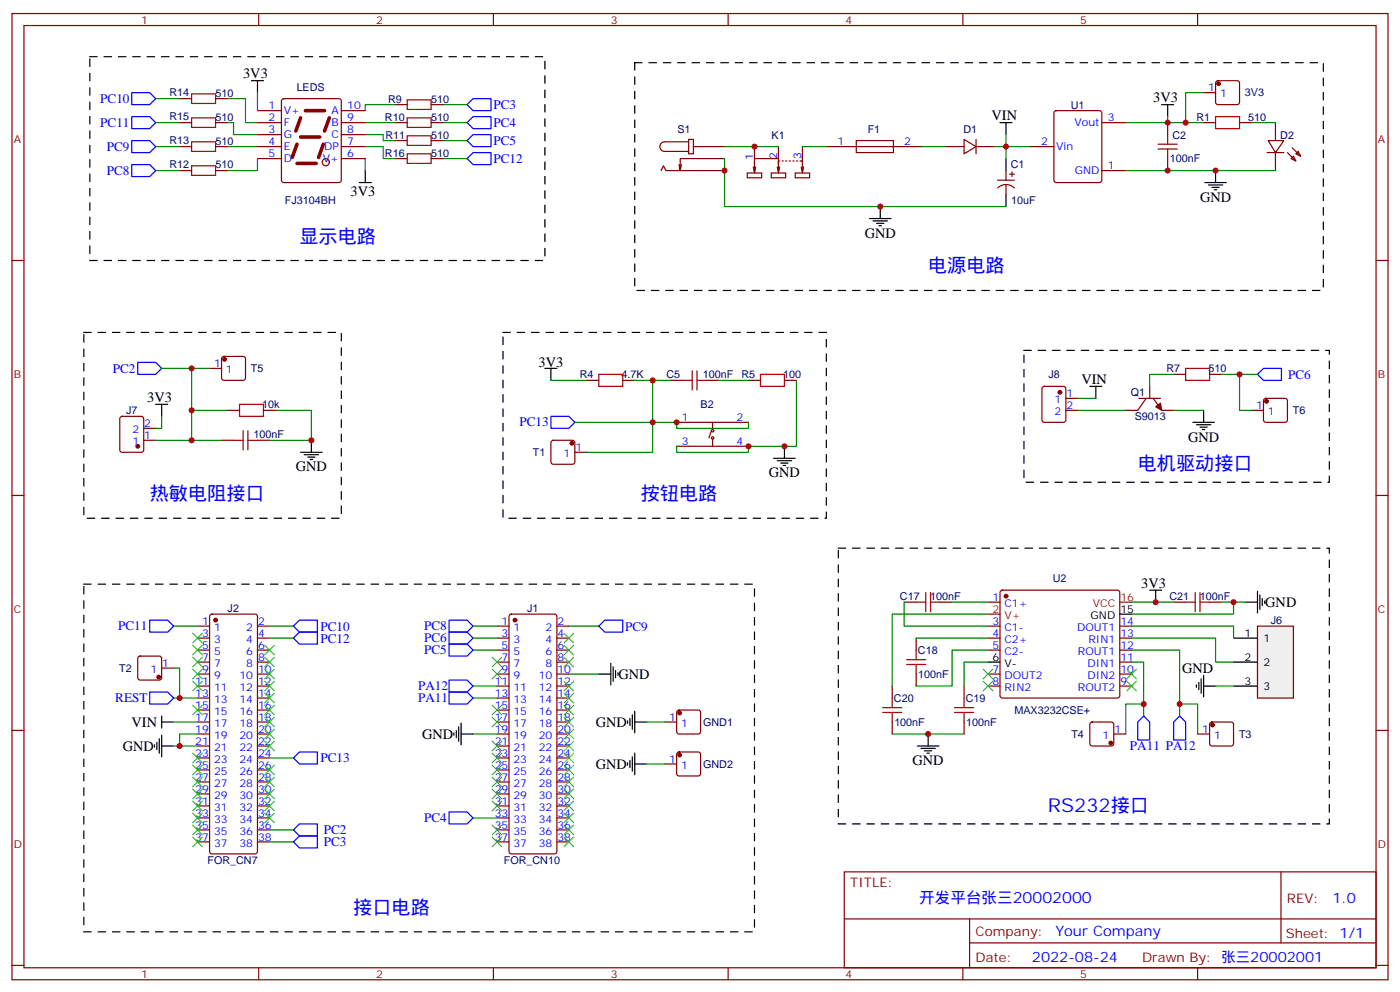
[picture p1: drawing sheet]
<svg xmlns="http://www.w3.org/2000/svg" width="412mm" height="292mm" viewBox="0 0 412 292" stroke-linecap="round" stroke-linejoin="round" font-family="sans-serif">
<g fill="none" stroke="#870000" stroke-width=".35">
<path d="M3.5 4h405.4v284.3h-405.4zM7.1 7.5h398.2v277.3h-398.2zM76.2 4v3.5M145.3 4v3.5M214.5 4v3.5M283.6 4v3.5M352.8 4v3.5M83.1 29.2l.5-.2h16.2l.5 .2 .2 .5v23.3l-.2 .5-.5 .2h-16.2l-.5-.2-.2-.5v-23.3zM3.5 76.7h3.6M405.3 76.7h3.6M3.5 145.8h3.6M405.3 145.8h3.6"/>
<path d="M3.5 214.9h3.6M405.3 214.9h3.6M248.7 256.6h156.6v28.2h-156.6zM377.3 256.6v20.9M248.7 270.4h156.5M285.6 277.5h119.6M285.6 270.4v14.1M3.5 284.1h3.6M76.2 284.8v3.5M145.3 284.8v3.5M214.5 284.8v3.5M283.6 284.8v3.5"/>
<path d="M352.8 284.8v3.5M405.3 284.1h3.6"/>
</g>
<circle cx="96" cy="47.7" r="1.06" fill="#f0f0f0" stroke="#870000" stroke-width=".35"/>
<path d="M88.5 34.7l-1.4 3.9M90 32.6h5.6M97 34.7l-1.4 3.9M87.5 48.1h5.6M87.5 42.4l-1.4 3.9M88.5 40.3h5.7M95.2 42.4l-1.4 3.9" fill="none" stroke="#870000" stroke-width="1.1"/>
<g fill="none" stroke="#870000" stroke-width=".35">
<path d="M52.9 36.1h3.5M52.9 29h3.5M63.5 36.1h3.5M63.5 29h3.5M75.8 32.6h7.1M75.8 36.1h7.1M75.8 39.6h7.1M100.5 32.6h7.1M100.5 36.1h7.1M100.5 39.6h7.1M116.4 36.1h3.5M116.4 30.8h3.5"/>
<path d="M127 36.1h3.5M127 30.8h3.5M52.9 43.1h3.5M52.9 50.2h3.5M63.5 43.1h3.5M63.5 50.2h3.5M75.8 43.1h7.1M75.8 46.7h7.1M100.5 43.1h7.1M100.5 46.7h7.1M116.4 46.7h3.5M116.4 41.4h3.5"/>
<path d="M127 46.7h3.5M127 41.4h3.5M266.3 177.2h3.6M276.9 177.2h3.6M291 177.2h3.6M294.8 173.9l.5-.2h33.8l.5 .2 .2 .5v30.3l-.2 .5-.5 .2h-33.8l-.5-.2-.2-.5v-30.3zM345.7 177.2h3.5M356.3 177.2h3.5M269.9 187.8v3.5M269.9 198.4v3.5M291 184.3h3.6M291 187.8h3.6"/>
<path d="M291 191.3h3.6M291 198.4h3.6M329.8 184.3h3.6M329.8 187.8h3.6M329.8 191.3h3.6M329.8 198.4h3.6M329.8 194.8h3.6M262.8 201.9v3.5M262.8 212.5v3.5M284 201.9v3.5M284 212.5v3.5M291 201.9h3.6"/>
<path d="M329.8 201.9h3.6"/>
</g>
<g fill="none" stroke="#a10000" stroke-width=".35">
<path d="M56.4 27.6h7.1v2.8h-7.1zM56.4 34.7h7.1v2.8h-7.1zM119.9 29.4h7.1v2.8h-7.1zM119.9 34.7h7.1v2.8h-7.1zM119.9 40h7.1v2.8h-7.1zM56.4 41.7h7.1v2.9h-7.1zM56.4 48.8h7.1v2.8h-7.1zM119.9 45.3h7.1v2.8h-7.1zM269.9 177.2h2.8M272.7 174.4v5.6M274.1 177.2h2.8M274.1 174.4v5.6"/>
<path d="M349.2 177.2h2.9M352.1 174.4v5.6M353.5 177.2h2.8M353.5 174.4v5.6M267.1 194.1h5.6M267.1 195.5h5.6M269.9 191.3v2.8M269.9 195.5v2.9M260 208.2h5.6M260 209.7h5.6M262.8 205.4v2.8M262.8 209.7v2.8"/>
<path d="M281.2 208.2h5.6M281.2 209.7h5.6M284 205.4v2.8M284 209.7v2.8"/>
</g>
<g fill="none" stroke="#008700" stroke-width=".35">
<path d="M45.9 36.1h7M45.9 29h7M67 36.1h1.8v3.5h7M67 29h5.3v7.1h3.5M75.8 27.3v5.3M107.6 39.6h5.3v1.8h3.5M107.6 36.1h8.8M116.4 30.8h-8.8v1.8M130.5 36.1h7.1M130.5 30.8h7.1M45.9 43.1h7M45.9 50.2h7"/>
<path d="M67 43.1h8.8M75.8 46.7v3.5h-8.8M107.6 43.1h5.3v3.6h3.5M107.6 46.7v3.5M130.5 41.4h7.1M130.5 46.7h7.1M266.3 177.2v7.1h24.7M280.5 177.2h10.5M333.4 177.2h12.3M359.8 177.2h7.1M363.4 177.2v3.5h-30M269.9 187.8h21.1"/>
<path d="M291 191.3h-10.5v10.6h-10.6M291 194.8h-7v7.1M291 180.7h-28.2v21.2M262.8 216h21.2"/>
</g>
<g fill="none" stroke="#000" stroke-width=".35">
<path d="M74.1 23.7h3.5M75.8 23.7v3.6M105.8 53.7h3.6M107.6 50.2v3.5M338.7 173.7h3.5M340.4 173.7v3.5M366.9 177.2h3.5M370.4 174v6.4M371.1 175.1v4.2M371.8 176.1v2.2M372.5 176.8v.8M291 194.8h3.6"/>
<path d="M329.8 180.7h3.6M270.2 219.5h6.4M273.4 216v3.5M271.3 220.2h4.2M272.3 220.9h2.2M273 221.7h.8"/>
</g>
<path d="M38.8 27.3h5.3l1.8 1.7-1.8 1.8h-5.3zM38.8 34.3h5.3l1.8 1.8-1.8 1.8h-5.3zM137.6 36.1l1.7-1.8h5.3v3.6h-5.3zM139.3 29h5.3v3.6h-5.3l-1.7-1.8zM38.8 41.4h5.3l1.8 1.7-1.8 1.8h-5.3zM38.8 48.4h5.3l1.8 1.8-1.8 1.8h-5.3zM137.6 41.4l1.7-1.8h5.3v3.5h-5.3zM139.3 44.9h5.3v3.5h-5.3l-1.7-1.7z" fill="none" stroke="#00f" stroke-width=".35"/>
<path d="M26.5 16.7h134v60h-134z" fill="none" stroke="#000" stroke-width=".35" stroke-dasharray="2.1 2.1"/>
<circle cx="296.3" cy="175.4" r=".53" fill="#870000" stroke="#870000" stroke-width=".35"/>
<path d="M329.8 177.2h3.6M291 180.7h3.6" fill="none" stroke="#f00" stroke-width=".35"/>
<path d="M289.6 197l2.9 2.8M292.5 197l-2.9 2.8M289.6 200.5l2.9 2.8M292.5 200.5l-2.9 2.8" fill="none" stroke="#3c3" stroke-width=".35"/>
<path d="M370.4 184.3h10.6v21.1h-10.6z" fill="#f0f0f0" stroke="#870000" stroke-width=".35"/>
<g fill="none" stroke="#000" stroke-width=".35">
<path d="M294.6 36.1h3.5M296.3 36.1v3.5M342.2 30.8h3.5M344 30.8v3.5M296.3 46.7v3.5M296.3 57.3v3.5M354.9 53.7h6.3M356 54.4h4.2M357 55.1h2.1M357.7 55.8h.7M358.1 50.2v3.5M256.1 64.3h6.4"/>
<path d="M257.2 65h4.2M258.2 65.7h2.1M258.9 66.4h.7M259.3 60.8v3.5M45.9 119h3.5M47.6 119v3.5M160.5 108.4h3.5M162.3 108.4v3.5M321 113.7h3.6M322.8 113.7v3.5M88.5 133.1h6.4M89.6 133.8h4.2"/>
<path d="M90.7 134.5h2.1M91.4 135.2h.7M91.7 129.6v3.5M227.9 134.9h6.3M229 135.6h4.2M230 136.3h2.1M230.7 137h.7M231.1 131.3v3.6M351.4 124.3h6.3M352.4 125h4.3M353.5 125.7h2.1M354.2 126.4h.7"/>
<path d="M354.5 120.8v3.5M176.4 198.4h3.5M179.9 195.2v6.3M180.6 196.3v4.2M181.3 197.3v2.1M182 198v.7M353.8 199.8v4.2M354.5 198.7v6.4M363.4 187.8h7M363.4 194.8h7M45.5 219.2v.7M46.2 218.5v2.1"/>
<path d="M46.9 217.4v4.3M47.6 210.7v3.5M47.6 216.4v6.3M47.6 212.5h3.6M47.6 219.5h3.6M133.7 215.7v.7M134.4 214.9v2.2M135.1 213.9v4.2M135.8 216h3.5M135.8 212.8v6.4M184.9 212.1v.7M185.6 211.4v2.1"/>
<path d="M186.3 210.4v4.2M187 212.5h3.5M187 209.3v6.4M352.4 201.5v.7M353.1 200.8v2.2M354.5 201.9h3.6M363.4 201.9h7M184.9 224.5v.7M185.6 223.8v2.1M186.3 222.7v4.2M187 221.7v6.3M187 224.8h3.5"/>
</g>
<g fill="none" stroke="#008700" stroke-width=".35">
<path d="M296.3 39.6v7.1M331.6 36.1h22.9M344 34.3v1.8M354.5 27.3h-5.3v8.8M368.7 36.1h7M213.4 43.1h15.9M213.4 46.7v14.1h82.9M236.4 43.1h7M271.6 43.1h7.1M292.8 43.1h10.6M331.6 50.2h44.1M47.6 108.4h8.8"/>
<path d="M61.7 108.4h-5.3v12.4M162.3 111.9h10.6M187 111.9h10.6M192.3 111.9v12.4h7v1.7h21.2v-1.7M211.7 111.9h8.8M234.6 111.9v19.4h-14.1v1.8h-21.2v-1.8M317.5 117.2h5.3M345.7 110.2h-7v3.5M359.8 110.2h10.6M365.1 110.2v10.6h3.6M45.9 129.6h19.4M47.6 122.5v3.5h-1.7"/>
<path d="M67 120.8h-10.6v8.8M81.1 120.8h10.6v8.8h-12.3M169.3 124.3h23v8.8h-19.4M317.5 120.8h14.1M345.7 120.8h8.8M51.2 196.6h1.7v8.8M51.2 184.3h7M79.4 184.3h7M79.4 187.8h7M139.3 184.3h7.1M139.3 191.3h7.1M139.3 187.8h7.1"/>
<path d="M167.6 184.3h8.8M167.6 198.4h8.8M333.4 184.3h30v3.5M333.4 187.8h24.7v7h5.3M333.4 194.8h3.5v15.9M333.4 191.3h14.1v15.9h5.3v8.8M51.2 205.4h7M51.2 212.5h7M51.2 219.5h7M58.2 216h-5.3v3.5M139.3 201.9h7.1M139.3 205.4h7.1"/>
<path d="M139.3 216h7.1M190.5 212.5h5.3M336.9 207.2h-5.3v8.8M347.5 207.2v3.5M358.1 201.9h5.3M79.4 223.1h7M190.5 224.8h5.3M79.4 244.2h7M79.4 247.8h7M139.3 240.7h7.1"/>
</g>
<g fill="none" stroke="#00f" stroke-width=".35">
<path d="M40.6 106.6h5.3l1.7 1.8-1.7 1.8h-5.3zM370.4 110.2l1.8-1.8h5.3v3.5h-5.3zM162.3 122.5h5.3l1.7 1.8-1.7 1.7h-5.3zM44.1 182.5h5.3l1.8 1.8-1.8 1.7h-5.3zM88.2 182.5h5.3v3.5h-5.3l-1.8-1.7zM88.2 186h5.3v3.5h-5.3l-1.8-1.7zM132.3 182.5h5.3l1.7 1.8-1.7 1.7h-5.3zM132.3 186h5.3l1.7 1.8-1.7 1.7h-5.3zM132.3 189.5h5.3l1.7 1.8-1.7 1.8h-5.3zM178.2 182.5h5.2v3.5h-5.2l-1.8-1.7zM44.1 203.7h5.3l1.8 1.7-1.8 1.8h-5.3zM132.3 200.1h5.3l1.7 1.8-1.7 1.8h-5.3z"/>
<path d="M132.3 203.7h5.3l1.7 1.7-1.7 1.8h-5.3zM336.9 210.7l1.8 1.8v5.3h-3.6v-5.3zM347.5 210.7l1.7 1.8v5.3h-3.5v-5.3zM88.2 221.3h5.3v3.5h-5.3l-1.8-1.7zM132.3 238.9h5.3l1.7 1.8-1.7 1.8h-5.3zM86.4 244.2l1.8-1.7h5.3v3.5h-5.3zM88.2 246h5.3v3.5h-5.3l-1.8-1.7z"/>
</g>
<g fill="none" stroke="#870000" stroke-width=".35">
<path d="M310.7 32.8l.4-.2h12.7l.7 .4 .1 20-.5 .7h-13l-.6-.4-.1-20zM324.6 36.1h7M344 36.1v3.5M354.5 36.1h3.6M354.5 27.3h3.6M358.3 23.9l.5-.2h5.6l.5 .2 .2 .5v5.7l-.2 .5-.5 .2h-5.6l-.5-.2-.2-.5v-5.7zM365.1 36.1h3.6M375.7 36.1v5.3M194.7 50.2l.7-1.4 .7 1.4h17.3M200.7 48.4l-.3 1.8M202.8 41h1.5v4.3h-1.5zM202.8 41.7h-7a1.41 1.41 0 0 0-1.4 1.4 1.41 1.41 0 0 0 1.4 1.5h7"/>
<path d="M204.3 43.1h9.1M213.4 46.7h-13v3.5l-.4-1.8M220.1 50.9h4.3v1.4h-4.3zM221.9 49.1l.3 1.8M222.2 43.1v3.6M222.6 49.1l-.4 1.8M227.2 50.9h4.2v1.4h-4.2zM229 49.1l.3 1.8 .4-1.8M229.3 46.7h-7.1v4.2M229.3 43.1v5.3M229.7 47.4h-.4v2.8M230.4 47.4h.3"/>
<path d="M231.4 47.4h.4M232.5 47.4h.3M233.5 47.4h.4M234.2 50.9h4.3v1.4h-4.3zM234.6 47.4h.3M235.7 47.4h.7v2.8M236 49.1l.4 1.8 .3-1.8M236.4 43.1v4.5M243.4 43.1h28.2M252.2 41.4h11v3.5h-11zM278.7 43.1h5.3M284 41l3.5 2.1-3.5 2.2z"/>
<path d="M287.5 43.1h5.3M287.5 41v4.3M293.9 53h4.9M293.9 55.3a3.5 3.5 0 0 1 4.9 0M296.3 50.2v2.8M296.3 54.4v2.9M297.4 51.3h1.4M298.1 50.6v1.4M303.4 43.1h7M324.6 50.2h7M344 46.7v3.5M373.2 44.9h5"/>
<path d="M373.6 41.4h4.6l-2.5 3.5zM375.7 44.9v5.3M379.2 44.9l2.5 2.5M380.6 43.5l2.5 2.5M381 46l.7 1.4-1.4-.7zM381.7 45.3l.7-.7 .7 1.4zM61.7 108.4h3.6M65.5 105.1l.5-.2h5.6l.5 .2 .2 .5v5.6l-.2 .5-.5 .2h-5.6l-.5-.2-.2-.5v-5.6zM172.9 111.9h3.5M183.4 111.9h3.6M197.6 111.9h3.5M208.1 111.9h3.6"/>
<path d="M220.5 111.9h3.5M231.1 111.9h3.5M307.2 113.9l.4-.2h5.7l.6 .4 .1 9.5-.5 .6-5.9 .1-.6-.5-.1-9.4zM314 117.2h3.5M335.5 117.2h6.3M337.6 117.2l-2.5 3.6h-3.5M338.7 113.7v3.5M339.7 117.2l2.5 3.6h3.5M345.7 110.2h3.5M356.3 110.2h3.5M372.4 117.4l.5-.2h5.6l.5 .2 .2 .5v5.7l-.2 .5-.5 .2h-5.6l-.5-.3-.2-.4v-5.7zM35.5 122.7l.5-.2h5.6l.7 .5v9.4l-.4 .6-5.9 .1-.7-.5v-9.4z"/>
<path d="M42.3 129.6h3.6M42.3 126h3.6M65.3 129.6h3.5M67 120.8h3.6M75.8 129.6h3.6M77.6 120.8h3.5M162.5 129.8l.5-.2h5.6l.5 .2 .2 .5v5.6l-.2 .5-.5 .2h-5.6l-.5-.2-.2-.5v-5.6zM169.3 133.1h3.6M199.3 124.3h21.2M199.3 131.3h21.2M209.5 126.8l-.7 2.1M209.9 129.2v2.1"/>
<path d="M209.9 124.3v2.1M314 120.8h3.5M368.7 120.8h3.5M40.8 193.3l.5-.2h5.6l.5 .2 .2 .5v5.6l-.2 .5-.5 .2h-5.6l-.5-.2-.2-.5v-5.6zM47.6 196.6h3.6M58.2 184.3h3.5M58.2 187.8h3.5M58.2 191.3h3.5M58.2 194.8h3.5M58.2 198.4h3.5M62 180.9l.4-.2h12.7l.5 .2 .2 .5v69.2l-.2 .5-.5 .2h-12.7l-.5-.3-.2-.4v-69.2zM75.8 184.3h3.6"/>
<path d="M75.8 187.8h3.6M75.8 191.3h3.6M75.8 194.8h3.6M75.8 198.4h3.6M146.4 184.3h3.5M146.4 187.8h3.5M146.4 191.3h3.5M146.4 194.8h3.5M146.4 198.4h3.5M150.2 180.9l.4-.2h12.7l.5 .2 .2 .5v69.2l-.2 .5-.5 .2h-12.7l-.5-.3-.2-.4v-69.2zM164 184.3h3.6M164 187.8h3.6"/>
<path d="M164 191.3h3.6M164 194.8h3.6M164 198.4h3.6M58.2 216h3.5M58.2 201.9h3.5M58.2 205.4h3.5M58.2 209h3.5M58.2 212.5h3.5M58.2 219.5h3.5M75.8 216h3.6M75.8 201.9h3.6M75.8 205.4h3.6"/>
<path d="M75.8 209h3.6M75.8 212.5h3.6M75.8 219.5h3.6M146.4 216h3.5M146.4 201.9h3.5M146.4 205.4h3.5M146.4 209h3.5M146.4 212.5h3.5M146.4 219.5h3.5M164 216h3.6M164 201.9h3.6M164 205.4h3.6"/>
<path d="M164 209h3.6M164 212.5h3.6M164 219.5h3.6M195.8 212.5h3.5M199.6 209.2l.4-.2h5.7l.5 .2 .2 .5v5.6l-.3 .5-.4 .2h-5.7l-.5-.2-.2-.5v-5.6zM321.3 212.7l.4-.2h5.7l.5 .2 .2 .5v5.6l-.3 .5-.4 .2h-5.7l-.5-.2-.2-.5v-5.6zM328.1 216h3.5M352.8 216h3.5M356.5 212.7l.5-.2h5.7l.5 .2 .2 .5v5.6l-.3 .5-.4 .2h-5.7l-.5-.2-.2-.5v-5.6zM58.2 237.2h3.5M58.2 233.6h3.5M58.2 230.1h3.5"/>
<path d="M58.2 226.6h3.5M58.2 223.1h3.5M75.8 237.2h3.6M75.8 233.6h3.6M75.8 230.1h3.6M75.8 226.6h3.6M75.8 223.1h3.6M146.4 237.2h3.5M146.4 233.6h3.5M146.4 230.1h3.5M146.4 226.6h3.5M146.4 223.1h3.5"/>
<path d="M164 237.2h3.6M164 233.6h3.6M164 230.1h3.6M164 226.6h3.6M164 223.1h3.6M195.8 224.8h3.5M199.6 221.5l.4-.2h5.7l.5 .2 .2 .5v5.6l-.3 .5-.4 .3h-5.7l-.5-.3-.2-.5v-5.6zM58.2 247.8h3.5M58.2 244.2h3.5M58.2 240.7h3.5M75.8 247.8h3.6M75.8 244.2h3.6"/>
<path d="M75.8 240.7h3.6M146.4 247.8h3.5M146.4 244.2h3.5M146.4 240.7h3.5M164 247.8h3.6M164 244.2h3.6M164 240.7h3.6"/>
<circle cx="209.9" cy="128.9" r=".35"/>
<circle cx="209.9" cy="126.8" r=".35"/>
</g>
<g fill="#870000" stroke="#870000" stroke-width=".35">
<path d="M340.4 119.7l1.4-1.1 .4 2.2z"/>
<circle cx="357.2" cy="213.4" r=".53"/>
<circle cx="327.2" cy="218.7" r=".53"/>
<circle cx="40.6" cy="131.3" r=".53"/>
<circle cx="66.1" cy="105.8" r=".53"/>
<circle cx="359" cy="24.6" r=".53"/>
<circle cx="63.5" cy="182.5" r=".53"/>
<circle cx="151.7" cy="182.5" r=".53"/>
<circle cx="200.2" cy="222.2" r=".53"/>
<circle cx="46.7" cy="199.2" r=".53"/>
<circle cx="168.5" cy="130.5" r=".53"/>
<circle cx="312.2" cy="115.5" r=".53"/>
<circle cx="373.1" cy="118.1" r=".53"/>
<circle cx="200.2" cy="209.8" r=".53"/>
</g>
<g fill="none" stroke="#3c3" stroke-width=".35">
<path d="M56.8 186.4l2.8 2.8M56.8 189.9l2.8 2.8M56.8 193.4l2.8 2.9M56.8 197l2.8 2.8M59.6 186.4l-2.8 2.8M59.6 189.9l-2.8 2.8M59.6 193.4l-2.8 2.9M59.6 197l-2.8 2.8M78 189.9l2.8 2.8M78 193.4l2.8 2.9M78 197l2.8 2.8M80.8 189.9l-2.8 2.8"/>
<path d="M80.8 193.4l-2.8 2.9M80.8 197l-2.8 2.8M145 193.4l2.8 2.9M145 197l2.8 2.8M147.8 193.4l-2.8 2.9M147.8 197l-2.8 2.8M166.2 186.4l2.8 2.8M166.2 189.9l2.8 2.8M166.2 193.4l2.8 2.9M169 186.4l-2.8 2.8M169 189.9l-2.8 2.8M169 193.4l-2.8 2.9"/>
<path d="M332 197l2.8 2.8M334.8 197l-2.8 2.8M56.8 200.5l2.8 2.8M56.8 207.5l2.8 2.9M59.6 200.5l-2.8 2.8M59.6 207.5l-2.8 2.9M78 200.5l2.8 2.8M78 204l2.8 2.8M78 207.5l2.8 2.9M78 211.1l2.8 2.8M78 214.6l2.8 2.8M78 218.1l2.8 2.8"/>
<path d="M80.8 200.5l-2.8 2.8M80.8 204l-2.8 2.8M80.8 207.5l-2.8 2.9M80.8 211.1l-2.8 2.8M80.8 214.6l-2.8 2.8M80.8 218.1l-2.8 2.8M145 207.5l2.8 2.9M145 218.1l2.8 2.8M145 211.1l2.8 2.8M147.8 207.5l-2.8 2.9M147.8 211.1l-2.8 2.8M147.8 218.1l-2.8 2.8"/>
<path d="M166.2 200.5l2.8 2.8M166.2 204l2.8 2.8M166.2 207.5l2.8 2.9M166.2 211.1l2.8 2.8M166.2 214.6l2.8 2.8M166.2 218.1l2.8 2.8M169 200.5l-2.8 2.8M169 204l-2.8 2.8M169 207.5l-2.8 2.9M169 211.1l-2.8 2.8M169 214.6l-2.8 2.8M169 218.1l-2.8 2.8"/>
<path d="M332 200.5l2.8 2.8M334.8 200.5l-2.8 2.8M56.8 221.7l2.8 2.8M56.8 225.2l2.8 2.8M56.8 228.7l2.8 2.8M56.8 232.2l2.8 2.9M56.8 235.8l2.8 2.8M56.8 239.3l2.8 2.8M59.6 221.7l-2.8 2.8M59.6 225.2l-2.8 2.8M59.6 228.7l-2.8 2.8M59.6 232.2l-2.8 2.9"/>
<path d="M59.6 235.8l-2.8 2.8M59.6 239.3l-2.8 2.8M78 225.2l2.8 2.8M78 228.7l2.8 2.8M78 232.2l2.8 2.9M78 235.8l2.8 2.8M78 239.3l2.8 2.8M80.8 225.2l-2.8 2.8M80.8 228.7l-2.8 2.8M80.8 232.2l-2.8 2.9M80.8 235.8l-2.8 2.8M80.8 239.3l-2.8 2.8"/>
<path d="M145 235.8l2.8 2.8M145 232.2l2.8 2.9M145 228.7l2.8 2.8M145 225.2l2.8 2.8M145 221.7l2.8 2.8M147.8 221.7l-2.8 2.8M147.8 225.2l-2.8 2.8M147.8 228.7l-2.8 2.8M147.8 232.2l-2.8 2.9M147.8 235.8l-2.8 2.8M166.2 221.7l2.8 2.8M166.2 225.2l2.8 2.8"/>
<path d="M166.2 228.7l2.8 2.8M166.2 232.2l2.8 2.9M166.2 235.8l2.8 2.8M166.2 239.3l2.8 2.8M169 221.7l-2.8 2.8M169 225.2l-2.8 2.8M169 228.7l-2.8 2.8M169 232.2l-2.8 2.9M169 235.8l-2.8 2.8M169 239.3l-2.8 2.8M56.8 242.8l2.8 2.8M56.8 246.3l2.8 2.9"/>
<path d="M59.6 242.8l-2.8 2.8M59.6 246.3l-2.8 2.9M145 246.3l2.8 2.9M145 242.8l2.8 2.8M147.8 242.8l-2.8 2.8M147.8 246.3l-2.8 2.9M166.2 242.8l2.8 2.8M166.2 246.3l2.8 2.9M169 242.8l-2.8 2.8M169 246.3l-2.8 2.9"/>
</g>
<path d="M187 18.5h202.8v67h-202.8zM24.7 97.8h75.8v54.7h-75.8zM148.2 97.8h95.2v54.7h-95.2zM301.6 103.1h90v38.8h-90zM24.7 171.9h197.5v102.3h-197.5zM246.9 161.3h144.7v81.2h-144.7z" fill="none" stroke="#000" stroke-width=".35" stroke-dasharray="2.1 2.1"/>
<g fill="none" stroke="#a10000" stroke-width=".35">
<path d="M344 39.6v2.8M358.1 34.3h7v3.6h-7zM341.1 42.4h5.7M341.1 43.9h5.7M344 43.9v2.8M70.6 119h7v3.5h-7zM176.4 110.2h7v3.5h-7zM201.1 111.9h2.8M203.9 109.1v5.7M205.3 111.9h2.8M205.3 109.1v5.7M224 110.2h7.1v3.5h-7.1z"/>
<path d="M349.2 108.4h7.1v3.5h-7.1zM68.8 129.6h2.8M71.6 126.8v5.6M73 129.6h2.8M73 126.8v5.6"/>
</g>
<g fill="#c00">
<circle cx="273.4" cy="216" r=".88"/>
<circle cx="340.4" cy="177.2" r=".88"/>
<circle cx="363.4" cy="177.2" r=".88"/>
<circle cx="336.9" cy="207.2" r=".88"/>
<circle cx="347.5" cy="207.2" r=".88"/>
<circle cx="91.7" cy="129.6" r=".88"/>
<circle cx="56.4" cy="129.6" r=".88"/>
<circle cx="56.4" cy="120.8" r=".88"/>
<circle cx="222.3" cy="43.1" r=".88"/>
<circle cx="296.3" cy="43.1" r=".88"/>
<circle cx="344" cy="50.2" r=".88"/>
<circle cx="358.1" cy="50.2" r=".88"/>
<circle cx="213.4" cy="50.2" r=".88"/>
<circle cx="259.3" cy="60.8" r=".88"/>
<circle cx="344" cy="36.1" r=".88"/>
<circle cx="349.3" cy="36.1" r=".88"/>
<circle cx="52.9" cy="219.5" r=".88"/>
<circle cx="52.9" cy="205.4" r=".88"/>
<circle cx="192.3" cy="111.9" r=".88"/>
<circle cx="192.3" cy="124.3" r=".88"/>
<circle cx="231.1" cy="131.3" r=".88"/>
<circle cx="199.3" cy="124.3" r=".88"/>
<circle cx="220.5" cy="131.3" r=".88"/>
<circle cx="365.1" cy="110.2" r=".88"/>
<circle cx="56.4" cy="108.4" r=".88"/>
</g>
<g font-size="5.6" fill="#00f">
<text x="88.2" y="71.4">显示电路</text>
<text x="273.4" y="80.2">电源电路</text>
<text x="335.1" y="138.4">电机驱动接口</text>
<text x="44.1" y="147.2">热敏电阻接口</text>
<text x="188.7" y="147.2">按钮电路</text>
<text x="308.7" y="238.9">RS232接口</text>
<text x="104.1" y="268.9">接口电路</text>
</g>
<text font-size="4.6" fill="#00f" x="270.8" y="265.6">开发平台张三20002000</text>
<g font-size="4.2">
<text x="71.6" y="23">3V3</text>
<text x="292.1" y="35.4">VIN</text>
<text x="339.7" y="30.1">3V3</text>
<text x="103.2" y="57.7">3V3</text>
<text x="353.5" y="59.4">GND</text>
<text x="254.7" y="70">GND</text>
<text x="158.6" y="108">3V3</text>
<text x="318.6" y="113">VIN</text>
<text x="43.4" y="118.3">3V3</text>
<text x="350" y="129.9">GND</text>
<text x="87.1" y="138.7">GND</text>
<text x="226.5" y="140.5">GND</text>
<text x="336.2" y="173">3V3</text>
<text x="372.7" y="178.6">GND</text>
<text x="182.2" y="199.8">GND</text>
<text x="348.2" y="198">GND</text>
<text x="38.7" y="213.9">VIN</text>
<text x="175.5" y="213.9">GND</text>
<text x="36.2" y="221">GND</text>
<text x="124.4" y="217.4">GND</text>
<text x="175.5" y="226.2">GND</text>
<text x="268.8" y="225.2">GND</text>
</g>
<g font-size="4.2" fill="#00f">
<text x="392.5" y="265.8">1.0</text>
<text x="310.9" y="275.4">Your Company</text>
<text x="304" y="283.2">2022-08-24</text>
</g>
<g font-size="3.9" fill="#00f">
<text x="29.5" y="30.3">PC10</text>
<text x="145.3" y="32.1">PC3</text>
<text x="29.5" y="37.3">PC11</text>
<text x="145.3" y="37.3">PC4</text>
<text x="31.5" y="44.4">PC9</text>
<text x="145.3" y="42.6">PC5</text>
<text x="145.4" y="47.9">PC12</text>
<text x="31.5" y="51.5">PC8</text>
<text x="33.2" y="109.7">PC2</text>
<text x="379.4" y="111.4">PC6</text>
<text x="153" y="125.5">PC13</text>
<text x="34.8" y="185.5">PC11</text>
<text x="94.4" y="185.6">PC10</text>
<text x="125" y="185.5">PC8</text>
<text x="184.2" y="185.6">PC9</text>
<text x="94.4" y="189.1">PC12</text>
<text x="125" y="189">PC6</text>
<text x="125" y="192.6">PC5</text>
<text x="123.2" y="203.1">PA12</text>
<text x="34" y="206.7">REST</text>
<text x="123.2" y="206.7">PA11</text>
<text x="332.9" y="220.8">PA11 PA12</text>
<text x="94.4" y="224.4">PC13</text>
<text x="95.4" y="245.5">PC2</text>
<text x="125" y="242">PC4</text>
<text x="95.4" y="249.1">PC3</text>
</g>
<g font-size="3.9" fill="#800">
<text x="250.5" y="261.2">TITLE:</text>
<text x="379.1" y="265.8">REV:</text>
<text x="287.4" y="275.4">Company:</text>
<text x="378.7" y="276">Sheet: 1/1</text>
<text x="287.4" y="283">Date:</text>
<text x="336.4" y="283.1">Drawn By: 张三20002001</text>
</g>
<g font-size="3.2" fill="#800">
<text x="41.6" y="7">1</text>
<text x="110.8" y="7">2</text>
<text x="179.9" y="7">3</text>
<text x="249.1" y="7">4</text>
<text x="318.2" y="7">5</text>
<text x="4.1" y="42.1">A</text>
<text x="405.9" y="42.1">A</text>
<text x="4.1" y="111.2">B</text>
<text x="405.9" y="111.2">B</text>
<text x="4.1" y="180.4">C</text>
<text x="405.9" y="180.4">C</text>
<text x="4.1" y="249.5">D</text>
<text x="405.9" y="249.5">D</text>
<text x="41.6" y="287.8">1</text>
<text x="110.8" y="287.8">2</text>
<text x="179.9" y="287.8">3</text>
<text x="249.1" y="287.8">4</text>
<text x="318.2" y="287.8">5</text>
</g>
<g font-size="3.2" fill="#000080">
<text x="49.9" y="28.4">R14</text>
<text x="63.5" y="28.4">510</text>
<text x="87.4" y="26.6">LEDS</text>
<text x="366.7" y="28.4">3V3</text>
<text x="49.9" y="35.4">R15</text>
<text x="63.5" y="35.5">510</text>
<text x="113.4" y="35.5">R10</text>
<text x="114.3" y="30.2">R9</text>
<text x="127" y="30.2">510</text>
<text x="127" y="35.5">510</text>
<text x="315.4" y="31.9">U1</text>
<text x="352.4" y="35.5">R1</text>
<text x="367.7" y="35.5">510</text>
<text x="113.5" y="40.8">R11</text>
<text x="127" y="40.8">510</text>
<text x="199.6" y="39">S1</text>
<text x="227.3" y="40.8">K1</text>
<text x="255.6" y="39">F1</text>
<text x="283.8" y="39">D1</text>
<text x="345.4" y="40.8">C2</text>
<text x="377.1" y="40.8">D2</text>
<text x="49.9" y="42.5">R13</text>
<text x="63.5" y="42.5">510</text>
<text x="113.4" y="46.1">R16</text>
<text x="127" y="46.1">510</text>
<text x="344.6" y="47.8">100nF</text>
<text x="49.9" y="49.5">R12</text>
<text x="63.5" y="49.6">510</text>
<text x="297.8" y="49.6">C1</text>
<text x="84" y="60.2">FJ3104BH</text>
<text x="297.9" y="60.2">10uF</text>
<text x="73.9" y="109.5">T5</text>
<text x="170.8" y="111.3">R4</text>
<text x="183.1" y="111.3">4.7K</text>
<text x="196.3" y="111.3">C5</text>
<text x="207" y="111.3">100nF</text>
<text x="218.4" y="111.3">R5</text>
<text x="230.7" y="111.3">100</text>
<text x="308.8" y="111.3">J8</text>
<text x="343.6" y="109.6">R7</text>
<text x="355.9" y="109.6">510</text>
<text x="333.1" y="116.6">Q1</text>
<text x="37.2" y="121.9">J7</text>
<text x="77.3" y="120.1">10k</text>
<text x="206.3" y="120.1">B2</text>
<text x="334.2" y="123.6">S9013</text>
<text x="380.8" y="121.9">T6</text>
<text x="74.7" y="129">100nF</text>
<text x="157" y="134.2">T1</text>
<text x="310.1" y="171.3">U2</text>
<text x="265.1" y="176.5">C17</text>
<text x="274" y="176.5">100nF</text>
<text x="344.5" y="176.5">C21</text>
<text x="353.4" y="176.5">100nF</text>
<text x="67.1" y="180.1">J2</text>
<text x="155.3" y="180.1">J1</text>
<text x="374.4" y="183.6">J6</text>
<text x="35.1" y="197.7">T2</text>
<text x="270.4" y="192.4">C18</text>
<text x="270.5" y="199.5">100nF</text>
<text x="263.3" y="206.5">C20</text>
<text x="284.5" y="206.5">C19</text>
<text x="207.1" y="213.7">GND1</text>
<text x="263.4" y="213.6">100nF</text>
<text x="284.6" y="213.6">100nF</text>
<text x="298.8" y="210.1">MAX3232CSE+</text>
<text x="315.6" y="217.1">T4</text>
<text x="365" y="217.1">T3</text>
<text x="207.1" y="226">GND2</text>
<text x="61.1" y="254.2">FOR_CN7</text>
<text x="148.4" y="254.2">FOR_CN10</text>
</g>
<g font-size="3.2" fill="#00f">
<text x="355.9" y="26.9">1</text>
<text x="359.4" y="28.7">1</text>
<text x="79.1" y="32.2">1</text>
<text x="79.1" y="35.7">2</text>
<text x="83.6" y="33.6">V+</text>
<text x="97.7" y="33.6">A</text>
<text x="102.3" y="35.7">9</text>
<text x="102.3" y="32.2">10</text>
<text x="326.3" y="35.7">3</text>
<text x="79.1" y="39.3">3</text>
<text x="83.6" y="37.1">F</text>
<text x="83.6" y="40.7">G</text>
<text x="97.6" y="40.7">C</text>
<text x="97.7" y="37.1">B</text>
<text x="102.3" y="39.3">8</text>
<text x="316.5" y="37.1">Vout</text>
<text x="79.1" y="42.8">4</text>
<text x="79.1" y="46.3">5</text>
<text x="83.6" y="44.2">E</text>
<text x="83.6" y="47.7">D</text>
<text x="95.1" y="47.7">V+</text>
<text x="95.5" y="44.2">DP</text>
<text x="102.3" y="46.3">6</text>
<text x="102.3" y="42.8">7</text>
<text x="221.9" y="47" transform="rotate(-90 221.9 47)">1</text>
<text x="229" y="46.7" transform="rotate(-90 229 46.7)">2</text>
<text x="236" y="46.7" transform="rotate(-90 236 46.7)">3</text>
<text x="246.7" y="42.8">1</text>
<text x="266.3" y="42.8">2</text>
<text x="306.7" y="42.8">2</text>
<text x="311.1" y="44.2">Vin</text>
<text x="316.6" y="51.3">GND</text>
<text x="326.3" y="49.8">1</text>
<text x="63.1" y="108.1">1</text>
<text x="66.6" y="109.8">1</text>
<text x="310.6" y="118.6">1</text>
<text x="314.1" y="116.9">1</text>
<text x="42.5" y="125.7">2</text>
<text x="200.8" y="123.9">1</text>
<text x="217" y="123.9">2</text>
<text x="310.6" y="122.2">2</text>
<text x="314.1" y="120.4">2</text>
<text x="370" y="120.4">1</text>
<text x="373.5" y="122.2">1</text>
<text x="39" y="131">1</text>
<text x="39" y="127.5">2</text>
<text x="42.5" y="129.2">1</text>
<text x="200.8" y="131">3</text>
<text x="217" y="131">4</text>
<text x="166" y="134.5">1</text>
<text x="169.5" y="132.8">1</text>
<text x="292.4" y="176.8">1</text>
<text x="295.9" y="178.6">C1+</text>
<text x="59.5" y="183.9">1</text>
<text x="63" y="185.7">1</text>
<text x="72.5" y="185.7">2</text>
<text x="76" y="183.9">2</text>
<text x="147.7" y="183.9">1</text>
<text x="151.2" y="185.7">1</text>
<text x="160.7" y="185.7">2</text>
<text x="164.2" y="183.9">2</text>
<text x="292.4" y="183.9">3</text>
<text x="295.9" y="185.7">C1-</text>
<text x="317.3" y="185.7">DOUT1</text>
<text x="330" y="183.9">14</text>
<text x="59.5" y="187.4">3</text>
<text x="59.5" y="191">5</text>
<text x="63" y="189.2">3</text>
<text x="72.5" y="189.2">4</text>
<text x="76" y="191">6</text>
<text x="76" y="187.4">4</text>
<text x="147.7" y="187.4">3</text>
<text x="147.7" y="191">5</text>
<text x="151.2" y="189.2">3</text>
<text x="160.7" y="189.2">4</text>
<text x="164.2" y="191">6</text>
<text x="164.2" y="187.4">4</text>
<text x="292.4" y="187.4">4</text>
<text x="292.4" y="191">5</text>
<text x="295.9" y="189.2">C2+</text>
<text x="320.6" y="189.2">RIN1</text>
<text x="330" y="191">12</text>
<text x="330" y="187.4">13</text>
<text x="47.8" y="196.3">1</text>
<text x="59.5" y="194.5">7</text>
<text x="63" y="192.7">5</text>
<text x="63" y="196.3">7</text>
<text x="72.5" y="196.3">8</text>
<text x="72.5" y="192.7">6</text>
<text x="76" y="194.5">8</text>
<text x="147.7" y="194.5">7</text>
<text x="151.2" y="192.7">5</text>
<text x="151.2" y="196.3">7</text>
<text x="160.7" y="196.3">8</text>
<text x="160.7" y="192.7">6</text>
<text x="164.2" y="194.5">8</text>
<text x="295.9" y="192.7">C2-</text>
<text x="317.5" y="192.7">ROUT1</text>
<text x="320.4" y="196.3">DIN1</text>
<text x="330" y="194.5">11</text>
<text x="44.3" y="198">1</text>
<text x="57.5" y="201.5">11</text>
<text x="59.5" y="198">9</text>
<text x="63" y="199.8">9</text>
<text x="63" y="203.3">11</text>
<text x="70.5" y="203.3">12</text>
<text x="70.5" y="199.8">10</text>
<text x="76" y="201.5">12</text>
<text x="76" y="198">10</text>
<text x="145.7" y="201.5">11</text>
<text x="147.7" y="198">9</text>
<text x="151.2" y="199.8">9</text>
<text x="151.2" y="203.3">11</text>
<text x="158.7" y="203.3">12</text>
<text x="158.7" y="199.8">10</text>
<text x="164.2" y="201.5">12</text>
<text x="164.2" y="198">10</text>
<text x="292.4" y="198">7</text>
<text x="292.4" y="201.5">8</text>
<text x="295.9" y="199.8">DOUT2</text>
<text x="295.9" y="203.3">RIN2</text>
<text x="317.5" y="203.3">ROUT2</text>
<text x="320.4" y="199.8">DIN2</text>
<text x="330" y="201.5">9</text>
<text x="330" y="198">10</text>
<text x="57.5" y="205.1">13</text>
<text x="57.5" y="208.6">15</text>
<text x="63" y="206.8">13</text>
<text x="70.5" y="206.8">14</text>
<text x="76" y="208.6">16</text>
<text x="76" y="205.1">14</text>
<text x="145.7" y="205.1">13</text>
<text x="145.7" y="208.6">15</text>
<text x="151.2" y="206.8">13</text>
<text x="158.7" y="206.8">14</text>
<text x="164.2" y="208.6">16</text>
<text x="164.2" y="205.1">14</text>
<text x="57.5" y="212.1">17</text>
<text x="57.5" y="215.7">19</text>
<text x="63" y="210.4">15</text>
<text x="63" y="213.9">17</text>
<text x="70.5" y="213.9">18</text>
<text x="70.5" y="210.4">16</text>
<text x="76" y="215.7">20</text>
<text x="76" y="212.1">18</text>
<text x="145.7" y="212.1">17</text>
<text x="145.7" y="215.7">19</text>
<text x="151.2" y="210.4">15</text>
<text x="151.2" y="213.9">17</text>
<text x="158.7" y="213.9">18</text>
<text x="158.7" y="210.4">16</text>
<text x="164.2" y="215.7">20</text>
<text x="164.2" y="212.1">18</text>
<text x="197.1" y="212.1">1</text>
<text x="200.6" y="213.9">1</text>
<text x="328.3" y="215.7">1</text>
<text x="354.1" y="215.7">1</text>
<text x="57.5" y="219.2">21</text>
<text x="63" y="217.4">19</text>
<text x="63" y="220.9">21</text>
<text x="70.5" y="220.9">22</text>
<text x="70.5" y="217.4">20</text>
<text x="76" y="219.2">22</text>
<text x="145.7" y="219.2">21</text>
<text x="151.2" y="217.4">19</text>
<text x="151.2" y="220.9">21</text>
<text x="158.7" y="220.9">22</text>
<text x="158.7" y="217.4">20</text>
<text x="164.2" y="219.2">22</text>
<text x="324.8" y="217.4">1</text>
<text x="357.6" y="217.4">1</text>
<text x="57.5" y="222.7">23</text>
<text x="57.5" y="226.2">25</text>
<text x="63" y="224.5">23</text>
<text x="70.5" y="224.5">24</text>
<text x="76" y="226.2">26</text>
<text x="76" y="222.7">24</text>
<text x="145.7" y="222.7">23</text>
<text x="145.7" y="226.2">25</text>
<text x="151.2" y="224.5">23</text>
<text x="158.7" y="224.5">24</text>
<text x="164.2" y="226.2">26</text>
<text x="164.2" y="222.7">24</text>
<text x="197.1" y="224.5">1</text>
<text x="200.6" y="226.2">1</text>
<text x="57.5" y="229.8">27</text>
<text x="57.5" y="233.3">29</text>
<text x="63" y="228">25</text>
<text x="63" y="231.5">27</text>
<text x="70.5" y="231.5">28</text>
<text x="70.5" y="228">26</text>
<text x="76" y="233.3">30</text>
<text x="76" y="229.8">28</text>
<text x="145.7" y="229.8">27</text>
<text x="145.7" y="233.3">29</text>
<text x="151.2" y="228">25</text>
<text x="151.2" y="231.5">27</text>
<text x="158.7" y="231.5">28</text>
<text x="158.7" y="228">26</text>
<text x="164.2" y="233.3">30</text>
<text x="164.2" y="229.8">28</text>
<text x="57.5" y="236.8">31</text>
<text x="63" y="235.1">29</text>
<text x="63" y="238.6">31</text>
<text x="70.5" y="238.6">32</text>
<text x="70.5" y="235.1">30</text>
<text x="76" y="236.8">32</text>
<text x="145.7" y="236.8">31</text>
<text x="151.2" y="235.1">29</text>
<text x="151.2" y="238.6">31</text>
<text x="158.7" y="238.6">32</text>
<text x="158.7" y="235.1">30</text>
<text x="164.2" y="236.8">32</text>
<text x="57.5" y="240.3">33</text>
<text x="57.5" y="243.9">35</text>
<text x="63" y="242.1">33</text>
<text x="63" y="245.6">35</text>
<text x="70.5" y="245.6">36</text>
<text x="70.5" y="242.1">34</text>
<text x="76" y="243.9">36</text>
<text x="76" y="240.3">34</text>
<text x="145.7" y="240.3">33</text>
<text x="145.7" y="243.9">35</text>
<text x="151.2" y="242.1">33</text>
<text x="151.2" y="245.6">35</text>
<text x="158.7" y="245.6">36</text>
<text x="158.7" y="242.1">34</text>
<text x="164.2" y="243.9">36</text>
<text x="164.2" y="240.3">34</text>
<text x="57.5" y="247.4">37</text>
<text x="63" y="249.2">37</text>
<text x="70.5" y="249.2">38</text>
<text x="76" y="247.4">38</text>
<text x="145.7" y="247.4">37</text>
<text x="151.2" y="249.2">37</text>
<text x="158.7" y="249.2">38</text>
<text x="164.2" y="247.4">38</text>
</g>
<g font-size="3.2" fill="#f00">
<text x="321.9" y="178.6">VCC</text>
<text x="330" y="176.8">16</text>
<text x="292.4" y="180.4">2</text>
<text x="295.9" y="182.1">V+</text>
</g>
<g font-size="3.2">
<text x="321.3" y="182.1">GND</text>
<text x="330" y="180.4">15</text>
<text x="366.6" y="187.4">1</text>
<text x="372.2" y="188.8">1</text>
<text x="292.4" y="194.5">6</text>
<text x="295.9" y="196.3">V-</text>
<text x="366.6" y="194.5">2</text>
<text x="372.2" y="195.9">2</text>
<text x="366.6" y="201.5">3</text>
<text x="372.2" y="203">3</text>
</g>
</svg>
